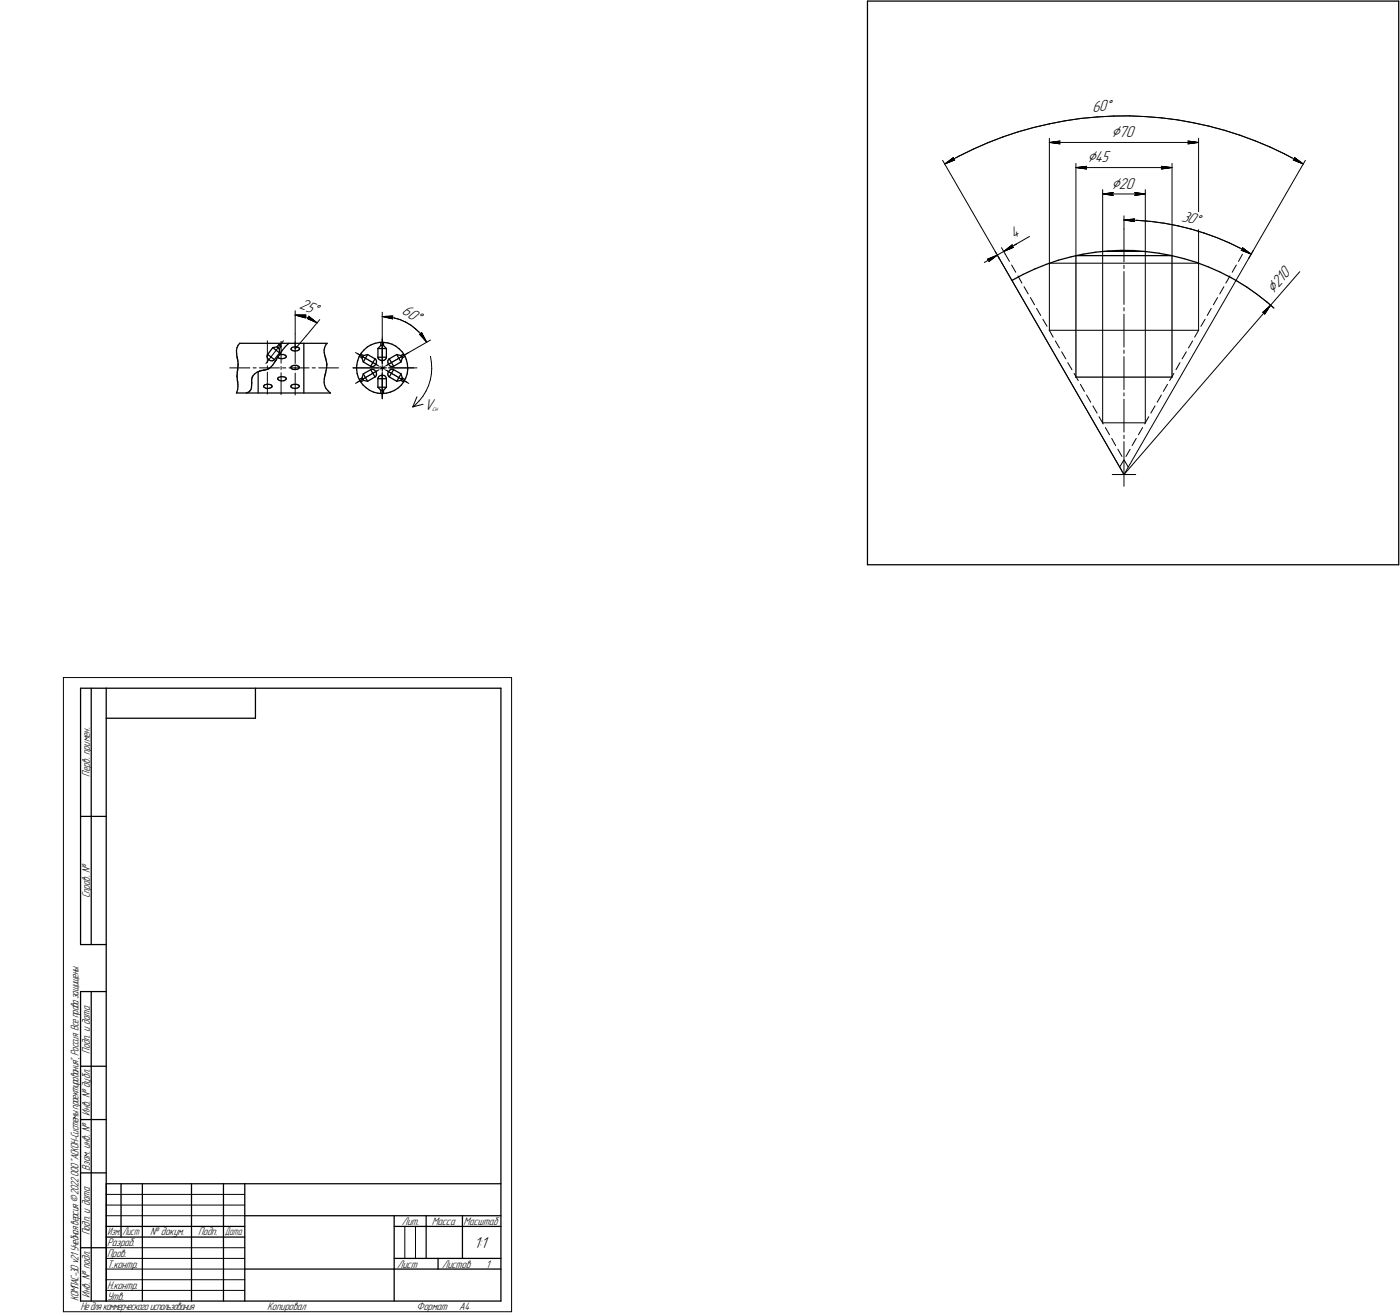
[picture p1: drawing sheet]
<svg xmlns="http://www.w3.org/2000/svg" width="656mm" height="615mm" viewBox="0 0 656 615" stroke-linecap="round" stroke-linejoin="round" font-family="sans-serif">
<g fill="none" stroke="#000" stroke-width=".59">
<path d="M407 1h249zM407 1v263zM656 1v263zM504 120v57zM504 120h45zM508 119l6-1zM514 118h6zM520 118l5-1zM525 117h6zM531 117l6 1zM537 118l6 1zM543 119l6 1z"/>
<path d="M549 120l6 1zM549 120v57zM474 131l6-2zM480 129l5-3zM485 126l5-2zM490 124l6-2zM496 122l6-2zM502 120l6-1zM555 121l6 2zM561 123l5 2zM566 125l6 2zM572 127l5 3z"/>
<path d="M577 130l2 1zM111 164v2zM111 166v1zM111 167h.1M111 163v1zM111 176h.1M111 176v1zM111 168h.1M111 175h.1M111 175v1zM111 177v1zM111 174h.1"/>
<path d="M111 174v1zM111 178h.1M111 168v1zM111 173h.1M111 179h.1M111 169h1zM111 179l1 1zM112 169v1zM112 172l-1 1zM112 162l-1 1zM112 170v1zM112 171h.1"/>
<path d="M112 171v1zM112 161h41zM112 161v1zM118 180h.1M118 179h.1M118 178v1zM118 178h.1M118 177v1zM118 177h.1M119 176h-1zM119 175v1zM119 175l1-1z"/>
<path d="M120 174h2zM121 174v10zM122 174h.1M122 174l1-1zM123 173h.1M124 173h.1M124 173h1zM125 173h1zM125 167v1zM125 166v1zM125 166l2 1zM125 168h1z"/>
<path d="M125 166h.1M126 173h.1M126 168l1 1zM126 172h1zM127 169h1zM127 167l2 1zM128 169h.1M128 171l-1 1zM128 163l2-1zM128 163l1 1zM128 163l-3 3zM128 169l1-1z"/>
<path d="M129 170l-1 1zM129 169v1zM129 169h.1M129 164l2 1zM130 168l-1 1zM130 162v1zM130 178h.1M130 177v1zM130 167l1 1zM130 167v1zM130 163h1zM130 178h1z"/>
<path d="M131 168h.1M131 177l1-1zM131 177h-1zM131 161l-1 1zM131 161l1 1zM131 166h1zM131 163v2zM131 178h1zM131 165l-2 3zM131 166l-1 1zM131 168h1zM132 176h1z"/>
<path d="M132 162l-1 1zM132 166h1zM132 178h1zM132 164l-1 2zM132 168h1zM133 176l1 1zM133 166h1zM133 178h1zM133 168l1-1zM134 177h.1M134 166v1zM134 162l-2 2z"/>
<path d="M134 162l1-1zM134 167h.1M134 178h.1M136 172l1 1zM136 172l1-1zM136 172h.1M136 164h1zM136 163v1zM137 173h.1M137 164h.1M137 171h1zM137 163l1-1z"/>
<path d="M137 163h-1zM137 173h1zM137 164h1zM138 171h1zM138 162h1zM138 173h1zM138 164h1zM139 171h1zM139 162l1 1zM139 173h1zM139 164h1zM140 171v1z"/>
<path d="M140 163h.1M140 172h.1M140 172v1zM140 163v1zM142 161v23zM152 164v1zM152 179v2zM152 165v1zM152 178v1zM152 163v1zM152 177v1zM152 166v1z"/>
<path d="M152 176v1zM152 167h.1M152 175v1zM152 175h.1M153 162l-1 1zM153 168h.1M153 175h.1M153 174h.1M153 168v1zM153 169h.1M153 169v1zM153 172v2z"/>
<path d="M153 170h.1M153 171h.1M153 171v1zM153 161v1zM167 173v2zM167 171v2zM167 175l1 2zM168 169l-1 2zM168 177l1 2zM168 167v2zM168 167l2 1zM168 178l2-1z"/>
<path d="M169 179l1 1zM169 166l1 1zM169 179l1-1zM169 165l-1 2zM170 168v2zM170 177v1zM170 167v1zM170 178h.1M170 170l4 2zM170 175l4-2zM170 175v2zM170 175l1 2z"/>
<path d="M170 167l2-1zM170 167h.1M170 178l2 1zM171 164l1-2zM171 164l-2 1zM171 168l-1 2zM171 177l1 2zM172 162l2-1zM172 166l4 2zM172 166l-1 2zM172 179l4-2zM174 172h.1"/>
<path d="M174 173l1 2zM174 173h.1M174 161h2zM174 172h1zM174 173h1zM175 170l-1 2zM175 175l1 2zM175 172l1-1zM175 173h1zM176 173v1zM176 168l-1 2zM176 168h.1"/>
<path d="M176 177v-1zM176 161l2-1zM176 168v1zM176 171h.1M176 174v1zM176 170v1zM176 169v1zM176 175v1zM176 176h.1M177 177v4zM177 177h2zM177 163v4z"/>
<path d="M177 163h2zM177 167h2zM177 167v1zM177 177h.1M177 168h1zM178 176h.1M178 176l-1 1zM178 168v1zM178 160h2zM178 176h1zM178 169h1zM178 162l-1 1z"/>
<path d="M178 160v2zM178 162h1zM179 177h2zM179 176h1zM179 162h1zM179 163h2zM179 167h2zM179 169h1zM180 162l1 1zM180 160v2zM180 160l2 1zM180 176h1z"/>
<path d="M180 169l1-1zM181 176v1zM181 177h.1M181 168h.1M181 177v4zM181 163v4zM181 167v1zM182 161h2zM182 175v1zM182 176h.1M182 170v1zM182 169v1z"/>
<path d="M182 174v1zM182 176v1zM182 171h1zM182 168v1zM182 168h.1M182 177l4 2zM182 168l4-2zM182 168l1 2zM183 173l-1 1zM183 173h.1M183 171v1zM183 173h1z"/>
<path d="M183 172h1zM183 175l-1 2zM183 170l1 2zM184 161l2 1zM184 173h.1M184 172h.1M184 173l4 2zM184 173l-1 2zM184 172l4-2zM186 162l1 1zM186 179l2-1zM186 166l2 1z"/>
<path d="M186 166l1 2zM187 177l-1 2zM187 168l1 2zM187 163l2 2zM188 178l1 1zM188 167l1-1zM188 167h.1M188 175l1 2zM188 175l-1 2zM188 178h.1M188 167l1 1zM189 165l1 2z"/>
<path d="M189 177l1 1zM189 177l-1 1zM189 168l-1 2zM189 168l1-1zM189 179l-1 1zM190 167v1zM190 177l-1 2zM190 168l1 2zM191 175l-1 2zM191 170v2zM191 173v2zM191 172v1z"/>
<path d="M504 177h45zM111 184h44zM111 184h.1M111 182v2zM112 180v1zM112 181l-1 1zM115 184h1zM116 184l1-1zM118 182l-1 1zM118 182h.1M118 180v2zM124 181h.1"/>
<path d="M124 181v1zM124 180h1zM124 180v1zM124 182h1zM125 180h1zM125 182h1zM126 180h1zM126 182l1-1zM127 180v1zM127 181h1zM128 181h-1zM128 181h.1"/>
<path d="M136 181h1zM136 181h.1M137 181v1zM137 180h1zM137 180l-1 1zM137 182h1zM138 180h1zM138 182h1zM139 180h1zM139 182l1-1zM140 180v1zM140 181h.1"/>
<path d="M152 181l1 1zM153 182l1 1zM154 183l1 1zM155 184h.1M170 180l2 2zM172 182l1 1zM173 183l2 1zM175 184h2zM177 184h2zM177 181l1 2zM177 181h2zM178 183v1z"/>
<path d="M178 183h1zM179 184h2zM179 183h1zM179 181h2zM180 183v1zM181 184h2zM181 181l-1 2zM183 184l2-1zM185 183l2-1zM187 182l1-2zM407 264h249zM38 322v120z"/>
<path d="M38 322h12zM43 322v120zM50 322v287zM50 322h185zM50 336h70zM120 322v14zM235 322v287zM38 382h12zM38 442h12zM38 464v145zM38 464h12zM43 464v145z"/>
<path d="M38 499h12zM38 524h12zM38 549h12zM50 554h185zM50 554v55zM57 554v25zM67 554v55zM90 554v55zM105 554v55zM115 554v55zM50 574h65zM50 579h65z"/>
<path d="M115 569h120zM185 569v40zM185 574h15zM200 569v20zM200 574h35zM217 569v20zM38 584h12zM115 594h70zM185 594h50zM185 589h50zM205 589v5zM38 609h12z"/>
<path d="M50 609h185z"/>
</g>
<g fill="none" stroke="#000" stroke-width=".47">
<path d="M485 60l7-2zM492 58l7-1zM499 57l8-2zM507 55h7zM514 55l8-1zM522 54h7zM529 54l8 1zM537 55h7zM544 55l8 1zM552 56l7 1zM559 57l8 2zM567 59l7 2z"/>
<path d="M442 75l26 46zM443 77l6-4zM443 77l4-3zM443 77l4-2zM447 75h.1M447 74v1zM449 73l7-3zM456 70l7-3zM463 67l7-3zM470 64l7-2zM477 62l8-2zM492 65v58z"/>
<path d="M492 67l5-1zM492 67h5zM492 67h70zM496 67h1zM497 66l-1 1zM504 77v43zM504 78h5zM504 78l5 1zM504 78h45zM509 78v1zM509 78h.1M544 79l5-1z"/>
<path d="M544 78h1zM544 78h5zM545 78l-1 1zM549 77v43zM557 67h5zM557 66v1zM557 66l5 1zM557 67h.1M562 65v58zM574 61l7 2zM581 63l7 3zM588 66l7 3z"/>
<path d="M595 69l7 3zM602 72l7 4zM606 75l5 2zM606 75h1zM607 74v1zM607 74l4 3zM609 76l2 1zM612 75l-27 46zM517 89v29zM517 91l5-1zM517 91l5 1zM517 91h20z"/>
<path d="M521 91l1 1zM522 90l-1 1zM532 92l5-1zM532 90v1zM532 90l5 1zM532 91v1zM537 89v29zM466 118l2 3zM467 119l3-1zM469 116l2 3zM470 118l5-3zM470 118l5-2z"/>
<path d="M470 118l4-3zM470 118l7-4zM471 119l2 3zM474 115l1 1zM474 115h.1M475 115l8-4zM517 118v80zM517 118h20zM527 107v16zM527 103h6zM527 101v6zM527 103h5z"/>
<path d="M527 103l5 1zM531 103l1 1zM532 103h-1zM533 103l6 1zM537 118v80zM539 104l7 1zM546 105l6 1zM552 106l6 1zM558 107l6 2zM564 109l6 2zM570 111l6 3zM576 114l6 3z"/>
<path d="M582 117l4 2zM582 117h.1M582 119l-2 3zM582 116v1zM582 116l4 3zM587 117l-2 4zM461 123l6-4zM463 121l4-2zM463 121l1 1zM463 123l4-4zM464 122l-1 1zM468 121l59 101z"/>
<path d="M474 124l2 4zM477 129l2 4zM480 134l2 4zM483 139l2 4zM492 123v32zM492 123h70zM527 127v16zM527 124v2zM562 123v32zM571 139l-2 4zM574 134l-2 4zM576 129l-1 4z"/>
<path d="M579 131l5 3zM579 124l-1 4zM584 134l5 4zM585 121l-58 101zM589 138l5 4zM609 127l-13 16zM125 160v10zM132 160v10zM133 160l-8 10zM138 156v7zM138 148h3zM138 146v10z"/>
<path d="M138 148h5zM138 148l5 1zM141 148h2zM143 148v1zM143 148l2 1zM143 148h.1M144 157l-6 6zM144 149l5 2zM144 149h1zM145 148v1zM145 148l4 3zM145 149l2 1z"/>
<path d="M147 150l2 1zM150 150l-6 7zM179 159v12zM179 158v12zM179 148h3zM179 146v12zM179 148h5zM179 148l5 1zM182 148l3 1zM184 149h.1M184 148v1zM185 149l3 1z"/>
<path d="M188 150l2 1zM190 151l3 1zM193 152l2 2zM195 154l2 2zM197 157l3 3zM197 157h.1M197 156l2 2zM198 156l-1 1zM198 156l2 4zM199 158l1 2zM486 144l2 4zM489 150l2 3z"/>
<path d="M492 155l2 3zM492 155h70zM495 160l2 3zM527 147v16zM527 144v2zM559 160l-2 3zM562 155l-2 3zM565 150l-2 3zM568 144l-2 4zM592 146h1zM592 146l4-3zM593 146v1z"/>
<path d="M594 142l3 2zM596 143l-3 4zM596 143l-69 79zM108 172h9zM119 172h1zM122 172h9zM125 174v11zM125 171v2zM132 175v10zM132 172v1zM132 172h2zM135 172h10z"/>
<path d="M138 175v10zM138 172v1zM138 160v10zM146 172h2zM149 172h10zM165 172h13zM165 172h12zM167 165l10 6zM167 180l10-6zM167 166l11 5zM167 179l11-6zM178 172h1z"/>
<path d="M178 173l1-1zM179 172h1zM179 172l1 1zM179 175v12zM179 172v1zM179 174v12zM179 171v2zM180 172h1zM181 173l10 6zM181 171l10-5zM181 174l11 6zM181 171l11-6z"/>
<path d="M182 172h12zM183 172h12zM191 166l11-7zM202 178l-1 3zM202 167v3zM202 170v2zM202 175v3zM202 172v3zM498 165l2 3zM500 170l2 3zM503 175l2 3zM527 167v15z"/>
<path d="M527 164v2zM550 175l-2 3zM553 170l-2 3zM556 165l-2 3zM193 191l1-1zM193 191l5-2zM195 186l-2 5zM196 188l-2 2zM198 186l-2 2zM200 183l-2 3zM201 181l-1 2zM506 180l2 3z"/>
<path d="M509 185l2 3zM512 190l2 3zM515 195l2 4zM517 198h20zM527 187v15zM527 184v1zM538 195l-1 4zM541 190l-2 3zM544 185l-2 3zM547 180l-2 3zM518 200l2 4zM521 205l2 4z"/>
<path d="M524 210l2 4zM527 215l-2 4zM527 207v15zM527 204v1zM527 215l2 4zM530 210l-2 4zM533 205l-2 4zM536 200l-2 4zM521 222h11zM527 222v6zM30 317v297zM30 317h210z"/>
<path d="M240 317v297zM50 559h65zM50 564h65zM50 569h65zM190 574v15zM195 574v15zM50 584h65zM50 589h65zM50 594h65zM50 599h65zM30 614h210zM50 604h65z"/>
</g>
<g fill="#fff" stroke="#fff" stroke-width=".47">
<path d="M142 139h1zM142 139h1zM142 139h1zM142 140h1zM142 140h2zM142 140h2zM142 140h2zM142 140h2zM142 140h3zM142 140h3zM142 140h3zM142 140h3zM142 140h4zM142 140h4zM141 140h5zM141 141h5zM141 141h5zM141 141h6zM141 141h6zM141 141h6zM141 141h6zM141 141h7zM141 141h7zM141 141h7zM141 141h7zM141 141h8zM141 141h8zM141 142h8zM141 142h8zM141 142h8zM141 142h9zM141 142h9zM141 142h9zM141 142h9zM141 142h10zM141 142h10zM141 142h10zM141 142h10zM141 142h10zM141 143h10zM141 143h10zM141 143h10zM141 143h10zM141 143h10zM141 143h10zM141 143h10zM141 143h10zM141 143h10zM140 143h11zM140 143h11zM140 144h11zM140 144h11zM140 144h11zM140 144h11zM140 144h11zM140 144h11zM140 144h11zM140 144h11zM140 144h11zM140 144h11zM140 144h11zM140 144h11zM140 145h11zM140 145h11zM140 145h10zM140 145h10zM140 145h10zM140 145h10zM140 145h10zM140 145h10zM140 145h10zM140 145h10zM140 145h10zM140 145h10zM140 146h10zM140 146h10zM140 146h10zM140 146h10zM140 146h10zM140 146h10zM140 146h10zM140 146h10zM140 146h10zM141 146h9zM141 146h9zM141 146h9zM141 147h9zM142 147h8zM142 147h8zM142 147h8zM142 147h8zM143 147h7zM143 147h7zM143 147h7zM143 147h7zM144 147h6zM144 147h6zM144 147h5zM144 148h5zM144 148h5zM145 148h4zM145 148h4zM145 148h4zM145 148h4zM146 148h3zM146 148h3zM146 148h3zM146 148h3zM146 148h3zM147 149h2zM147 149h2zM147 149h2zM147 149h2zM148 149h1zM148 149h1zM148 149h1zM148 149h1z"/>
<path d="M140 147h4zM140 147h4zM140 147h4zM139 147h5zM139 147h5zM139 147h5zM138 148h6zM139 148h5zM139 148h5zM139 148h5zM139 148h5zM139 148h5zM139 148h5zM139 148h5zM140 148h4zM140 148h4zM140 148h4zM140 149h4zM140 149h4zM141 149h3zM141 149h3zM141 149h3zM142 149h2zM142 149h2zM142 149h2zM142 149h2zM143 149h1zM143 149h1z"/>
<path d="M144 148h1zM144 148h1zM144 148h1zM144 148h1zM144 148h1zM144 148h1zM144 148h2zM144 148h2zM144 148h2zM144 148h2zM144 148h2zM144 149h2zM144 149h2zM144 149h2zM144 149h2zM144 149h2zM144 149h3zM144 149h3zM144 149h3zM143 149h4zM143 149h4zM143 149h4zM143 149h4zM144 150h3zM144 150h3zM144 150h3zM144 150h4zM144 150h4zM144 150h4zM145 150h3zM145 150h3zM145 150h3zM145 150h3zM145 150h3zM146 150h2zM146 151h2zM146 151h2zM146 151h2zM146 151h2zM146 151h2zM147 151h1zM147 151h2zM148 151h1z"/>
<path d="M191 142h1zM191 142h1zM190 142h2zM190 142h2zM190 142h2zM190 143h2zM190 143h2zM190 143h3zM190 143h3zM190 143h3zM190 143h3zM190 143h3zM190 143h3zM190 143h3zM190 143h4zM190 143h4zM190 144h4zM190 144h4zM190 144h4zM190 144h4zM190 144h5zM190 144h5zM190 144h5zM189 144h6zM189 144h6zM189 144h6zM189 144h6zM189 144h7zM189 145h7zM189 145h7zM189 145h7zM189 145h7zM189 145h7zM189 145h7zM189 145h8zM189 145h8zM189 145h8zM189 145h8zM189 145h8zM189 145h8zM189 146h8zM189 146h9zM189 146h9zM189 146h9zM188 146h10zM188 146h10zM188 146h10zM188 146h10zM188 146h11zM188 146h11zM188 146h11zM188 146h11zM188 147h11zM188 147h11zM188 147h11zM188 147h12zM188 147h12zM188 147h12zM188 147h12zM188 147h12zM188 147h12zM188 147h12zM188 147h11zM188 147h11zM187 148h12zM187 148h12zM187 148h12zM187 148h12zM187 148h12zM187 148h12zM187 148h12zM188 148h11zM188 148h11zM188 148h11zM188 148h11zM188 149h11zM188 149h11zM188 149h11zM189 149h10zM189 149h10zM189 149h10zM189 149h10zM189 149h9zM189 149h9zM189 149h9zM190 149h8zM190 149h8zM190 150h8zM190 150h8zM190 150h8zM190 150h8zM190 150h8zM191 150h7zM191 150h7zM191 150h7zM191 150h7zM191 150h7zM191 150h7zM191 150h7zM192 151h6zM192 151h6zM192 151h6zM192 151h6zM192 151h5zM192 151h5zM192 151h5zM193 151h4zM193 151h4zM193 151h4zM193 151h4zM193 151h4zM193 152h4zM194 152h3zM194 152h3zM194 152h3zM194 152h3zM194 152h3zM194 152h3zM194 152h3zM195 152h2zM195 152h2zM195 152h2zM195 152h2zM195 153h2zM195 153h1zM195 153h1z"/>
<path d="M183 148h2zM181 148h4zM181 148h4zM180 148h5zM180 148h5zM180 148h5zM180 148h5zM179 148h6zM179 148h6zM179 148h6zM179 148h6zM180 149h5zM180 149h5zM180 149h5zM180 149h5zM180 149h5zM181 149h4zM181 149h4zM181 149h4zM181 149h4zM182 149h3zM182 149h3zM182 149h3zM183 150h2zM183 150h2zM183 150h2zM184 150h1zM184 150h1z"/>
<path d="M197 155h1zM197 155h1zM197 156h1zM197 156h1zM197 156h1zM197 156h1zM197 156h1zM197 156h1zM197 156h1zM196 156h2zM196 156h2zM196 156h2zM196 156h3zM196 156h3zM196 157h3zM196 157h3zM196 157h3zM196 157h3zM196 157h3zM196 157h3zM196 157h3zM197 157h2zM197 157h2zM197 157h2zM197 157h2zM197 157h2zM197 158h2zM197 158h2zM197 158h2zM197 158h2zM197 158h2zM197 158h2zM197 158h2zM197 158h2zM198 158h1zM198 158h2zM198 158h2zM198 158h2zM198 159h2zM198 159h2zM198 159h2zM198 159h2zM198 159h2zM198 159h2zM198 159h2zM198 159h2zM198 159h2zM199 159h1zM199 159h1zM199 160h1zM199 160h1zM199 160h1zM199 160h1zM199 160h1zM199 160h1z"/>
<path d="M199 187h9zM199 187h9zM199 187h9zM199 187h9zM199 187h9zM199 187h9zM199 187h9zM199 187h9zM199 187h9zM199 187h9zM199 187h9zM199 187h9zM199 188h9zM199 188h9zM199 188h9zM199 188h9zM199 188h9zM199 188h9zM199 188h9zM199 188h9zM199 188h9zM199 188h9zM199 188h9zM199 188h9zM199 189h9zM199 189h9zM199 189h9zM199 189h9zM199 189h9zM199 189h9zM199 189h9zM199 189h9zM199 189h9zM199 189h9zM199 189h9zM199 189h9zM199 190h9zM199 190h9zM199 190h9zM199 190h9zM199 190h9zM199 190h9zM199 190h9zM199 190h9zM199 190h9zM199 190h9zM199 190h9zM199 190h9zM199 191h9zM199 191h9zM199 191h9zM199 191h9zM199 191h9zM199 191h9zM199 191h9zM199 191h9zM199 191h9zM199 191h9zM199 191h9zM199 192h9zM199 192h9zM199 192h9zM199 192h9zM199 192h9zM199 192h9zM199 192h9zM199 192h9zM199 192h9zM199 192h9zM199 192h9zM199 192h9zM199 193h9zM199 193h9zM199 193h9zM199 193h9zM199 193h9zM199 193h9zM199 193h9zM199 193h9zM199 193h9zM199 193h9zM199 193h9zM199 193h9zM199 194h9zM199 194h9zM199 194h9z"/>
<path d="M555 98h1zM555 98h1zM555 98h1zM555 98h2zM555 98h2zM555 98h2zM555 99h3zM555 99h3zM555 99h3zM555 99h4zM555 99h4zM555 99h4zM555 99h4zM555 99h5zM555 99h5zM555 99h5zM555 99h6zM555 99h6zM555 100h6zM555 100h7zM555 100h7zM554 100h8zM554 100h9zM554 100h9zM554 100h9zM554 100h10zM554 100h10zM554 100h10zM554 100h11zM554 100h11zM554 101h11zM554 101h11zM554 101h10zM554 101h10zM554 101h10zM554 101h10zM554 101h10zM554 101h10zM554 101h10zM554 101h10zM554 101h10zM554 102h10zM554 102h10zM554 102h10zM554 102h10zM554 102h10zM554 102h10zM554 102h10zM554 102h10zM554 102h10zM554 102h10zM554 102h10zM554 102h10zM554 103h10zM554 103h10zM554 103h10zM554 103h10zM554 103h10zM554 103h10zM554 103h10zM554 103h10zM554 103h10zM554 103h10zM554 103h10zM554 103h10zM554 104h10zM553 104h11zM553 104h11zM553 104h11zM553 104h11zM553 104h11zM553 104h11zM553 104h11zM553 104h11zM553 104h11zM553 104h11zM553 104h11zM553 105h11zM553 105h10zM553 105h10zM553 105h10zM553 105h10zM553 105h10zM554 105h9zM554 105h9zM554 105h9zM555 105h8zM555 105h8zM555 105h8zM556 106h7zM556 106h7zM556 106h7zM557 106h6zM557 106h6zM557 106h6zM558 106h5zM558 106h5zM558 106h5zM559 106h4zM559 106h4zM559 107h4zM560 107h3zM560 107h3zM560 107h3zM560 107h3zM561 107h2zM561 107h2zM561 107h2zM562 107h1zM562 107h1z"/>
<path d="M531 102h1zM530 102h2zM529 102h3zM529 102h3zM528 102h4zM528 103h4zM528 103h4zM528 103h4zM527 103h5zM527 103h5zM527 103h5zM527 103h5zM527 103h5zM527 103h5zM527 103h5zM528 103h4zM528 103h4zM528 104h4zM528 104h4zM528 104h4zM529 104h3zM529 104h3zM530 104h2zM530 104h2zM531 104h1zM531 104h1z"/>
<path d="M582 116h1zM582 116h1zM582 116h1zM582 116h1zM582 116h1zM582 116h1zM582 116h1zM582 116h1zM582 116h2zM582 116h2zM582 116h2zM581 117h3zM581 117h3zM581 117h3zM581 117h3zM581 117h3zM581 117h3zM581 117h4zM581 117h4zM581 117h4zM581 117h4zM581 117h4zM581 117h4zM581 118h4zM581 118h4zM582 118h3zM582 118h3zM582 118h4zM582 118h4zM583 118h3zM583 118h3zM583 118h3zM583 118h3zM583 118h3zM584 118h2zM584 119h2zM584 119h2zM584 119h2zM584 119h2zM585 119h1z"/>
<path d="M521 83h12zM521 83h12zM521 83h12zM521 83h12zM521 83h12zM521 83h12zM521 83h12zM521 83h12zM521 83h12zM521 83h12zM521 83h12zM521 83h12zM521 84h12zM521 84h12zM521 84h12zM521 84h12zM521 84h12zM521 84h12zM521 84h12zM521 84h12zM521 84h12zM521 84h12zM521 84h12zM521 84h12zM521 85h12zM521 85h12zM521 85h12zM521 85h12zM521 85h12zM521 85h12zM521 85h12zM521 85h12zM521 85h12zM521 85h12zM521 85h12zM521 86h12zM521 86h12zM521 86h12zM521 86h12zM521 86h12zM521 86h12zM521 86h12zM521 86h12zM521 86h12zM521 86h12zM521 86h12zM521 86h12zM521 87h12zM521 87h12zM521 87h12zM521 87h12zM521 87h12zM521 87h12zM521 87h12zM521 87h12zM521 87h12zM521 87h12zM521 87h12zM521 87h12zM521 88h12zM521 88h12zM521 88h12zM521 88h12zM521 88h12zM521 88h12zM521 88h12zM521 88h12zM521 88h12zM521 88h12zM521 88h12zM521 88h12zM521 89h12zM521 89h12zM521 89h12zM521 89h12zM521 89h12zM521 89h12zM521 89h12zM521 89h12zM521 89h12zM521 89h12zM521 89h12zM521 89h12zM521 90h12zM521 90h12zM521 90h12z"/>
<path d="M521 90h1zM520 90h2zM520 90h2zM519 90h3zM519 90h3zM518 90h4zM518 90h4zM518 90h4zM518 90h4zM518 91h4zM517 91h5zM517 91h5zM517 91h5zM517 91h5zM517 91h5zM517 91h5zM517 91h5zM518 91h4zM518 91h4zM518 91h4zM518 91h4zM518 92h4zM519 92h3zM519 92h3zM520 92h2zM521 92h1z"/>
<path d="M531 90h1zM531 90h2zM531 90h2zM531 90h3zM531 90h3zM531 90h4zM531 90h4zM531 90h4zM531 90h5zM531 90h5zM531 91h5zM531 91h5zM531 91h5zM531 91h6zM531 91h6zM531 91h6zM531 91h5zM531 91h5zM531 91h5zM531 91h5zM531 91h5zM531 91h4zM531 92h4zM531 92h4zM531 92h3zM531 92h3zM531 92h2zM531 92h1z"/>
<path d="M510 70h11zM510 70h11zM510 70h11zM510 71h11zM510 71h11zM510 71h11zM510 71h11zM510 71h11zM510 71h11zM510 71h11zM510 71h11zM510 71h11zM510 71h11zM510 71h11zM510 71h11zM510 72h11zM510 72h11zM510 72h11zM510 72h11zM510 72h11zM510 72h11zM510 72h11zM510 72h11zM510 72h11zM510 72h11zM510 72h11zM510 72h11zM510 73h11zM510 73h11zM510 73h11zM510 73h11zM510 73h11zM510 73h11zM510 73h11zM510 73h11zM510 73h11zM510 73h11zM510 73h11zM510 73h11zM510 74h11zM510 74h11zM510 74h11zM510 74h11zM510 74h11zM510 74h11zM510 74h11zM510 74h11zM510 74h11zM510 74h11zM510 74h11zM510 75h11zM510 75h11zM510 75h11zM510 75h11zM510 75h11zM510 75h11zM510 75h11zM510 75h11zM510 75h11zM510 75h11zM510 75h11zM510 75h11zM510 76h11zM510 76h11zM510 76h11zM510 76h11zM510 76h11zM510 76h11zM510 76h11zM510 76h11zM510 76h11zM510 76h11zM510 76h11zM510 76h11zM510 77h11zM510 77h11zM510 77h11zM510 77h11zM510 77h11zM510 77h11zM510 77h11zM510 77h11zM510 77h11zM510 77h11zM510 77h11zM510 77h11z"/>
<path d="M509 77h1zM509 77h1zM508 78h2zM507 78h3zM507 78h3zM506 78h4zM506 78h4zM506 78h4zM505 78h5zM505 78h5zM505 78h5zM505 78h5zM505 78h5zM504 78h6zM505 79h5zM505 79h5zM505 79h5zM505 79h5zM505 79h5zM505 79h5zM506 79h4zM506 79h4zM506 79h4zM507 79h3zM507 79h3zM508 80h2zM509 80h1zM509 80h1z"/>
<path d="M544 77h1zM544 78h2zM544 78h2zM544 78h3zM544 78h4zM544 78h4zM544 78h4zM544 78h4zM544 78h4zM544 78h5zM544 78h5zM544 78h5zM544 78h5zM544 79h5zM544 79h5zM544 79h5zM544 79h5zM544 79h4zM544 79h4zM544 79h4zM544 79h4zM544 79h4zM544 79h3zM544 79h2zM544 80h2zM544 80h1z"/>
<path d="M521 59h12zM521 59h12zM521 59h12zM521 59h12zM521 59h12zM521 59h12zM521 59h12zM521 59h12zM521 59h12zM521 59h12zM521 59h12zM521 59h12zM521 60h12zM521 60h12zM521 60h12zM521 60h12zM521 60h12zM521 60h12zM521 60h12zM521 60h12zM521 60h12zM521 60h12zM521 60h12zM521 60h12zM521 61h12zM521 61h12zM521 61h12zM521 61h12zM521 61h12zM521 61h12zM521 61h12zM521 61h12zM521 61h12zM521 61h12zM521 61h12zM521 61h12zM521 62h12zM521 62h12zM521 62h12zM521 62h12zM521 62h12zM521 62h12zM521 62h12zM521 62h12zM521 62h12zM521 62h12zM521 62h12zM521 62h12zM521 63h12zM521 63h12zM521 63h12zM521 63h12zM521 63h12zM521 63h12zM521 63h12zM521 63h12zM521 63h12zM521 63h12zM521 63h12zM521 63h12zM521 64h12zM521 64h12zM521 64h12zM521 64h12zM521 64h12zM521 64h12zM521 64h12zM521 64h12zM521 64h12zM521 64h12zM521 64h12zM521 65h12zM521 65h12zM521 65h12zM521 65h12zM521 65h12zM521 65h12zM521 65h12zM521 65h12zM521 65h12zM521 65h12zM521 65h12zM521 65h12zM521 66h12zM521 66h12z"/>
<path d="M496 66h1zM495 66h2zM494 66h3zM494 66h3zM493 66h4zM493 66h4zM493 66h4zM493 66h4zM493 66h4zM492 66h5zM492 67h5zM492 67h5zM492 67h5zM492 67h5zM492 67h5zM492 67h5zM493 67h4zM493 67h4zM493 67h4zM493 67h4zM493 67h4zM494 67h3zM494 68h3zM495 68h2zM495 68h2zM496 68h1z"/>
<path d="M556 66h1zM556 66h2zM556 66h3zM556 66h3zM556 66h4zM556 66h4zM556 66h4zM556 66h5zM556 66h5zM556 66h5zM556 66h5zM556 67h5zM556 67h6zM556 67h6zM556 67h6zM556 67h5zM556 67h5zM556 67h5zM556 67h5zM556 67h5zM556 67h4zM556 67h4zM556 67h4zM556 68h3zM556 68h3zM556 68h2zM556 68h2zM556 68h1z"/>
<path d="M520 46h2zM519 46h3zM517 46h5zM515 46h7zM514 46h8zM512 47h10zM512 47h10zM512 47h10zM512 47h10zM512 47h10zM512 47h10zM512 47h10zM512 47h10zM512 47h10zM512 47h10zM512 47h10zM512 47h10zM512 48h10zM512 48h10zM512 48h10zM512 48h10zM512 48h10zM512 48h10zM512 48h10zM512 48h10zM512 48h10zM512 48h10zM512 48h10zM512 49h10zM512 49h10zM512 49h10zM512 49h10zM512 49h10zM512 49h10zM512 49h10zM512 49h10zM512 49h10zM512 49h10zM512 49h10zM512 49h10zM512 50h10zM512 50h10zM512 50h10zM512 50h10zM512 50h10zM512 50h10zM512 50h10zM512 50h10zM512 50h10zM512 50h10zM512 50h10zM512 50h10zM512 51h10zM512 51h10zM512 51h10zM512 51h10zM512 51h10zM512 51h10zM512 51h10zM512 51h10zM512 51h10zM512 51h10zM512 51h10zM512 51h10zM512 52h10zM512 52h10zM512 52h10zM512 52h10zM512 52h10zM512 52h10zM512 52h10zM512 52h10zM512 52h10zM512 52h10zM512 52h10zM512 52h10zM512 53h10zM512 53h10zM512 53h10zM512 53h10zM512 53h10zM512 53h10zM512 53h10zM512 53h10zM512 53h10zM512 53h9zM512 53h8zM512 54h6zM512 54h5zM512 54h3zM512 54h2z"/>
<path d="M446 73h1zM446 74h1zM446 74h1zM446 74h1zM446 74h1zM446 74h1zM446 74h2zM446 74h2zM446 74h2zM445 74h3zM445 74h3zM445 74h3zM445 75h3zM445 75h3zM445 75h3zM445 75h3zM445 75h3zM444 75h4zM444 75h4zM444 75h4zM444 75h4zM444 75h4zM444 75h4zM444 75h4zM444 76h3zM444 76h3zM444 76h3zM444 76h3zM444 76h2zM443 76h3zM443 76h3zM443 76h3zM443 76h3zM443 76h2zM443 76h2zM443 76h2zM443 77h2zM443 77h1z"/>
<path d="M606 73h1zM606 73h1zM606 73h1zM606 74h1zM606 74h1zM606 74h2zM606 74h2zM606 74h2zM606 74h2zM606 74h2zM606 74h2zM606 74h2zM606 74h2zM606 74h2zM606 75h3zM606 75h3zM606 75h3zM606 75h3zM606 75h3zM606 75h3zM606 75h3zM605 75h4zM605 75h5zM606 75h4zM606 75h4zM606 75h4zM606 76h4zM606 76h4zM607 76h3zM607 76h3zM607 76h3zM607 76h3zM608 76h2zM608 76h2zM608 76h2zM608 76h2zM608 76h3zM609 76h2zM609 77h2zM610 77h1zM610 77h1z"/>
<path d="M476 105h1zM476 105h1zM476 105h1zM476 105h1zM476 105h1zM476 105h1zM475 105h2zM475 106h2zM475 106h2zM475 106h2zM475 106h2zM475 106h3zM475 106h3zM474 106h4zM474 106h4zM474 106h4zM474 106h4zM474 106h4zM474 107h4zM474 107h4zM473 107h5zM473 107h5zM473 107h5zM473 107h5zM473 107h5zM473 107h5zM472 107h6zM473 107h5zM473 107h5zM473 107h5zM473 108h5zM473 108h5zM473 108h6zM473 108h6zM473 108h6zM473 108h6zM473 108h6zM473 108h6zM473 108h6zM473 108h6zM473 108h6zM473 108h6zM473 109h6zM473 109h6zM473 109h6zM473 109h6zM473 109h6zM474 109h5zM474 109h5zM474 109h5zM474 109h5zM474 109h5zM474 109h5zM474 109h6zM474 110h6zM474 110h6zM474 110h6zM474 110h6zM474 110h6zM474 110h6zM474 110h6zM474 110h6zM474 110h6zM474 110h6zM474 110h6zM474 110h6zM474 111h6zM474 111h6zM475 111h5zM475 111h5zM475 111h5zM475 111h5zM475 111h5zM475 111h5zM475 111h5zM475 111h5zM475 111h4zM475 112h4zM475 112h4zM475 112h4zM475 112h4zM475 112h4zM475 112h4zM475 112h3zM475 112h3zM475 112h3zM475 112h3zM475 112h3zM475 112h3zM476 113h2zM476 113h1zM476 113h1zM476 113h1zM476 113h1zM476 113h1zM476 113h1zM476 113h1z"/>
<path d="M474 114h1zM474 114h1zM474 114h1zM474 114h1zM474 115h1zM474 115h1zM474 115h1zM474 115h1zM473 115h2zM473 115h2zM473 115h2zM473 115h2zM473 115h2zM473 115h2zM473 115h2zM473 115h2zM473 116h3zM472 116h4zM472 116h4zM472 116h4zM472 116h4zM472 116h4zM472 116h4zM472 116h4zM472 116h3zM472 116h3zM472 116h3zM471 117h4zM471 117h4zM471 117h3zM471 117h3zM471 117h3zM471 117h3zM471 117h3zM471 117h2zM471 117h2zM471 117h2zM471 117h2zM471 117h2zM471 118h1zM471 118h1zM470 118h1z"/>
<path d="M466 120h1zM465 120h2zM465 120h2zM465 120h2zM465 120h2zM465 120h2zM464 120h3zM464 120h3zM464 120h3zM464 120h3zM464 120h3zM463 121h4zM463 121h4zM463 121h4zM463 121h3zM463 121h3zM462 121h4zM462 121h4zM462 121h4zM462 121h4zM462 121h4zM462 121h4zM462 121h4zM462 122h3zM462 122h3zM462 122h3zM462 122h3zM463 122h2zM463 122h2zM463 122h2zM463 122h2zM463 122h2zM463 122h2zM463 122h1zM463 123h1zM463 123h1zM463 123h1zM463 123h1zM463 123h1zM463 123h1zM463 123h1z"/>
<path d="M595 143h1zM594 144h1zM594 144h1zM594 144h1zM594 144h1zM594 144h1zM594 144h1zM594 144h1zM594 144h1zM593 144h2zM593 144h2zM593 144h2zM593 145h2zM593 145h2zM593 145h2zM593 145h2zM593 145h2zM593 145h2zM593 145h2zM592 145h3zM592 145h3zM592 145h3zM592 145h3zM592 145h3zM592 146h3zM592 146h2zM592 146h2zM592 146h2zM592 146h2zM591 146h3zM591 146h3zM591 146h3zM591 146h3zM591 146h3zM591 146h3zM591 146h3zM591 147h3zM591 147h3zM592 147h2zM592 147h2zM592 147h2zM592 147h2zM592 147h2zM592 147h1zM592 147h1zM592 147h1zM592 147h1zM592 147h1z"/>
<path d="M601 124h1zM601 124h1zM601 124h1zM601 124h1zM601 124h1zM601 124h1zM601 124h1zM601 124h2zM601 124h2zM601 124h2zM601 124h2zM601 125h2zM601 125h2zM600 125h3zM600 125h3zM600 125h3zM600 125h3zM600 125h4zM600 125h4zM600 125h4zM600 125h4zM600 125h4zM600 125h4zM600 126h4zM600 126h4zM600 126h4zM600 126h4zM599 126h6zM599 126h6zM599 126h6zM599 126h6zM599 126h6zM599 126h6zM599 126h6zM599 126h6zM599 127h6zM599 127h6zM599 127h6zM599 127h7zM599 127h7zM598 127h8zM598 127h8zM598 127h8zM598 127h8zM598 127h8zM598 127h8zM598 128h8zM598 128h8zM598 128h9zM598 128h9zM598 128h9zM598 128h9zM598 128h9zM597 128h10zM597 128h10zM597 128h10zM597 128h10zM597 128h10zM597 129h10zM597 129h10zM597 129h10zM597 129h10zM597 129h10zM597 129h9zM597 129h9zM597 129h9zM597 129h9zM596 129h10zM596 129h10zM596 129h10zM596 130h10zM596 130h10zM596 130h10zM596 130h10zM596 130h10zM596 130h10zM596 130h9zM596 130h9zM596 130h9zM596 130h9zM596 130h9zM595 130h10zM595 131h10zM595 131h10zM595 131h10zM595 131h10zM595 131h10zM595 131h10zM595 131h10zM595 131h10zM595 131h9zM595 131h9zM595 131h9zM595 131h9zM595 132h9zM594 132h10zM594 132h10zM594 132h10zM594 132h10zM594 132h10zM594 132h10zM594 132h10zM594 132h10zM594 132h10zM594 132h9zM594 133h9zM594 133h9zM594 133h9zM594 133h9zM593 133h10zM593 133h10zM593 133h10zM593 133h10zM593 133h10zM593 133h10zM593 133h10zM593 133h10zM593 134h9zM593 134h9zM593 134h9zM593 134h9zM593 134h9zM593 134h9zM593 134h9zM593 134h9zM593 134h9zM593 134h9zM593 134h9zM593 134h9zM594 135h8zM594 135h7zM594 135h7zM594 135h7zM594 135h7zM594 135h7zM594 135h7zM594 135h7zM594 135h7zM594 135h7zM595 135h6zM595 135h6zM595 136h6zM595 136h6zM595 136h6zM595 136h5zM595 136h5zM595 136h5zM595 136h5zM595 136h5zM595 136h5zM596 136h4zM596 136h4zM596 136h4zM596 137h4zM596 137h4zM596 137h4zM596 137h4zM596 137h4zM596 137h3zM596 137h3zM597 137h2zM597 137h2zM597 137h2zM597 137h2zM597 137h2zM597 138h2zM597 138h2zM597 138h2zM597 138h2zM597 138h2zM598 138h1zM598 138h1z"/>
</g>
<g fill="#000" stroke="#000" stroke-width=".47">
<path d="M446 75h1zM446 75h1zM446 75h1zM446 75h1zM446 75h1zM446 75h1zM446 75h1zM445 75h1zM445 75h1zM445 76h1zM445 76h1zM445 76h1zM444 76h1zM444 76h1zM444 76h1z"/>
<path d="M446 74h1zM446 74h1zM446 74h1zM446 74h1zM446 74h1zM446 75h1zM446 75h1zM446 75h1zM445 75h1zM445 75h1zM445 75h1zM445 75h1zM445 75h1zM445 75h1zM444 76h1zM444 76h1zM444 76h1zM444 76h1z"/>
<path d="M492 67h4zM493 67h3zM493 67h3zM494 67h3zM494 67h3zM495 67h2zM496 67h1zM496 67h1z"/>
<path d="M496 66h1zM496 66h1zM495 66h2zM494 66h3zM494 66h3zM493 67h3zM493 67h3z"/>
<path d="M504 78h5zM505 79h4zM506 79h3zM506 79h3zM507 79h2zM507 79h2zM508 79h1z"/>
<path d="M508 78h1zM507 78h2zM506 78h3zM506 78h3zM505 78h4z"/>
<path d="M544 78h1zM544 78h2zM545 78h2zM545 78h2zM545 78h3zM545 78h4z"/>
<path d="M545 78h4zM545 79h4zM545 79h3zM545 79h2zM545 79h2zM544 79h2zM544 79h2zM544 79h1z"/>
<path d="M557 66h1zM557 66h2zM557 66h2zM557 66h3zM557 67h4zM557 67h4z"/>
<path d="M557 67h5zM557 67h4zM557 67h4zM557 67h3zM557 67h2zM557 67h2zM557 67h1z"/>
<path d="M606 75h1zM606 75h2zM606 75h2zM607 75h1zM607 75h1zM607 75h1zM607 75h1zM607 75h1zM608 76h1zM608 76h1zM608 76h1zM608 76h1zM608 76h1zM609 76h1zM609 76h1zM609 76h1z"/>
<path d="M607 74h1zM607 74h1zM607 75h1zM607 75h1zM607 75h1zM607 75h1zM607 75h1zM608 75h1zM608 75h1zM608 75h1zM608 75h1zM608 75h1zM609 76h1z"/>
<path d="M517 91h4zM517 91h4zM518 91h3zM519 91h3zM519 91h3zM520 91h2zM521 91h1zM521 91h1z"/>
<path d="M521 90h1zM521 90h1zM520 90h2zM519 91h3zM519 91h3zM518 91h3zM517 91h4z"/>
<path d="M532 90h1zM532 90h2zM532 91h2zM532 91h3zM532 91h4zM532 91h4z"/>
<path d="M532 91h5zM532 91h4zM532 91h4zM532 91h3zM532 91h2zM532 91h2zM532 91h1z"/>
<path d="M465 121h1zM465 121h1zM465 121h1zM465 121h1zM464 121h1zM464 121h1zM464 121h1zM464 121h1zM464 122h1zM464 122h1z"/>
<path d="M466 120h1zM465 120h1zM465 120h1zM465 120h1zM465 121h1zM464 121h1zM464 121h1zM464 121h1zM464 121h1zM464 121h1zM463 121h2zM463 121h1zM463 121h1zM463 121h1zM463 121h1zM463 122h1z"/>
<path d="M474 116h1zM474 116h1zM474 116h1zM474 116h1zM473 116h2zM473 116h1zM473 116h1zM473 116h1zM473 116h1zM473 116h1zM472 117h1zM472 117h1zM472 117h1zM472 117h1zM471 117h1z"/>
<path d="M473 115h1zM473 115h1zM473 116h1zM473 116h1zM473 116h1zM473 116h1zM473 116h1zM472 116h1zM472 116h1zM472 116h1zM472 117h1z"/>
<path d="M527 103h4zM528 103h3zM528 103h3zM529 103h3zM530 103h2zM530 104h2zM531 104h1zM531 104h1z"/>
<path d="M531 103h1zM530 103h2zM529 103h3zM528 103h4zM528 103h3zM527 103h4z"/>
<path d="M582 117h1zM582 117h1zM582 117h1zM582 117h1zM582 117h1zM582 117h2zM583 118h1zM583 118h1zM583 118h1zM583 118h1zM583 118h1zM584 118h1zM584 118h1zM584 118h1zM585 119h1z"/>
<path d="M582 116h1zM582 116h1zM582 117h1zM582 117h1zM582 117h1zM582 117h1zM582 117h2zM583 117h1zM583 117h1zM583 117h1zM583 117h1zM583 117h1zM583 117h1zM584 118h1zM584 118h1zM584 118h1zM584 118h1zM584 118h1z"/>
<path d="M138 148h5zM139 148h4zM140 148h3zM140 148h3zM141 148h2zM142 148h1zM142 148h1z"/>
<path d="M139 148h1zM139 148h1zM140 148h1zM140 148h2zM140 148h2zM141 148h2zM141 148h2zM141 148h2zM141 148h2zM142 149h1zM142 149h1zM142 149h1z"/>
<path d="M144 149h1zM144 149h1zM144 149h1zM144 149h2zM144 149h2zM145 149h1zM145 150h1zM145 150h1zM145 150h1zM145 150h1zM146 150h1zM146 150h1zM146 150h1zM146 150h1zM147 151h1z"/>
<path d="M145 149h1zM145 149h1zM145 149h1zM145 149h1zM145 149h1zM145 149h1zM146 150h1zM146 150h1zM146 150h1zM146 150h1zM146 150h1z"/>
<path d="M180 148h1zM180 149h2zM181 149h2zM181 149h3zM181 149h3zM182 149h2zM182 149h2zM183 149h1zM183 149h1zM183 149h1z"/>
<path d="M183 148h1zM181 148h3zM179 148h5zM180 148h4zM181 148h3zM182 149h2zM183 149h1z"/>
<path d="M197 157h1zM197 157h1zM197 157h1zM197 157h1zM197 157h1zM197 157h1zM197 157h1zM197 157h1zM197 157h1zM198 158h1z"/>
<path d="M197 156h1zM197 156h1zM197 157h1zM197 157h1zM197 157h1zM198 157h1zM198 157h1zM198 158h1zM198 158h1zM198 158h1zM198 158h1zM198 158h1zM198 158h1zM198 158h1zM198 158h1z"/>
<path d="M593 145h1zM593 146h1zM593 146h1zM593 146h1zM593 146h1zM593 146h1zM593 146h1zM593 146h1z"/>
<path d="M593 145h1zM593 145h1zM593 145h1zM593 145h1zM593 145h1zM593 145h1zM593 145h1zM592 146h1zM592 146h1zM592 146h1zM592 146h1zM592 146h1zM592 146h1zM592 146h1zM592 146h1z"/>
</g>
<g font-size="8.5">
<text x="521" y="64">Ç70</text>
<text x="510" y="76">Ç45</text>
<text x="521" y="88">Ç20</text>
<text x="597" y="137" transform="rotate(-49 597 137)">Ç210</text>
</g>
<g font-size="7.8">
<text x="512" y="52" transform="rotate(-3 512 52)">60Å</text>
<text x="554" y="103" transform="rotate(15 554 103)">30Å</text>
<text x="475" y="112" transform="rotate(-30 475 112)">4</text>
<text x="140" y="144" transform="rotate(20 140 144)">25Å</text>
<text x="188" y="147" transform="rotate(30 188 147)">60Å</text>
<text x="199" y="192">V</text>
<text x="222" y="584">1:1</text>
</g>
<g font-size="5.4">
<text x="42" y="364" transform="rotate(-90 42 364)">Перв. примен.</text>
<text x="42" y="421" transform="rotate(-90 42 421)">Справ. №</text>
<text x="42" y="494" transform="rotate(-90 42 494)">Подп. и дата</text>
<text x="42" y="523" transform="rotate(-90 42 523)">Инв. № дубл.</text>
<text x="42" y="548" transform="rotate(-90 42 548)">Взам. инв. №</text>
<text x="188" y="574">Лит.</text>
<text x="202" y="574">Масса</text>
<text x="217" y="574">Масштаб</text>
<text x="42" y="579" transform="rotate(-90 42 579)">Подп. и дата</text>
<text x="70" y="579">№ докум.</text>
<text x="93" y="579">Подп.</text>
<text x="50" y="584">Разраб.</text>
<text x="50" y="589">Пров.</text>
<text x="50" y="594">Т.контр.</text>
<text x="186" y="594">Лист</text>
<text x="207" y="594">Листов</text>
<text x="228" y="594">1</text>
<text x="50" y="604">Н.контр.</text>
<text x="37" y="609" transform="rotate(-90 37 609)">КОМПАС-3Dv21 Учебнаяверсия©2022ООО&quot;АСКОН-Системыпроектирования&quot;, Россия. Всеправазащищены.</text>
<text x="42" y="608" transform="rotate(-90 42 608)">Инв. № подл.</text>
<text x="50" y="609">Утв.</text>
<text x="38" y="614">Недлякоммерческогоиспользования</text>
<text x="125" y="614">Копировал</text>
<text x="195" y="614">Формат</text>
<text x="215" y="614">A4</text>
</g>
<g font-size="5.3">
<text x="50" y="579">Изм.</text>
<text x="57" y="579">Лист</text>
<text x="105" y="579">Дата</text>
</g>
<text font-size="3.4" x="203" y="193">сн</text>
</svg>
